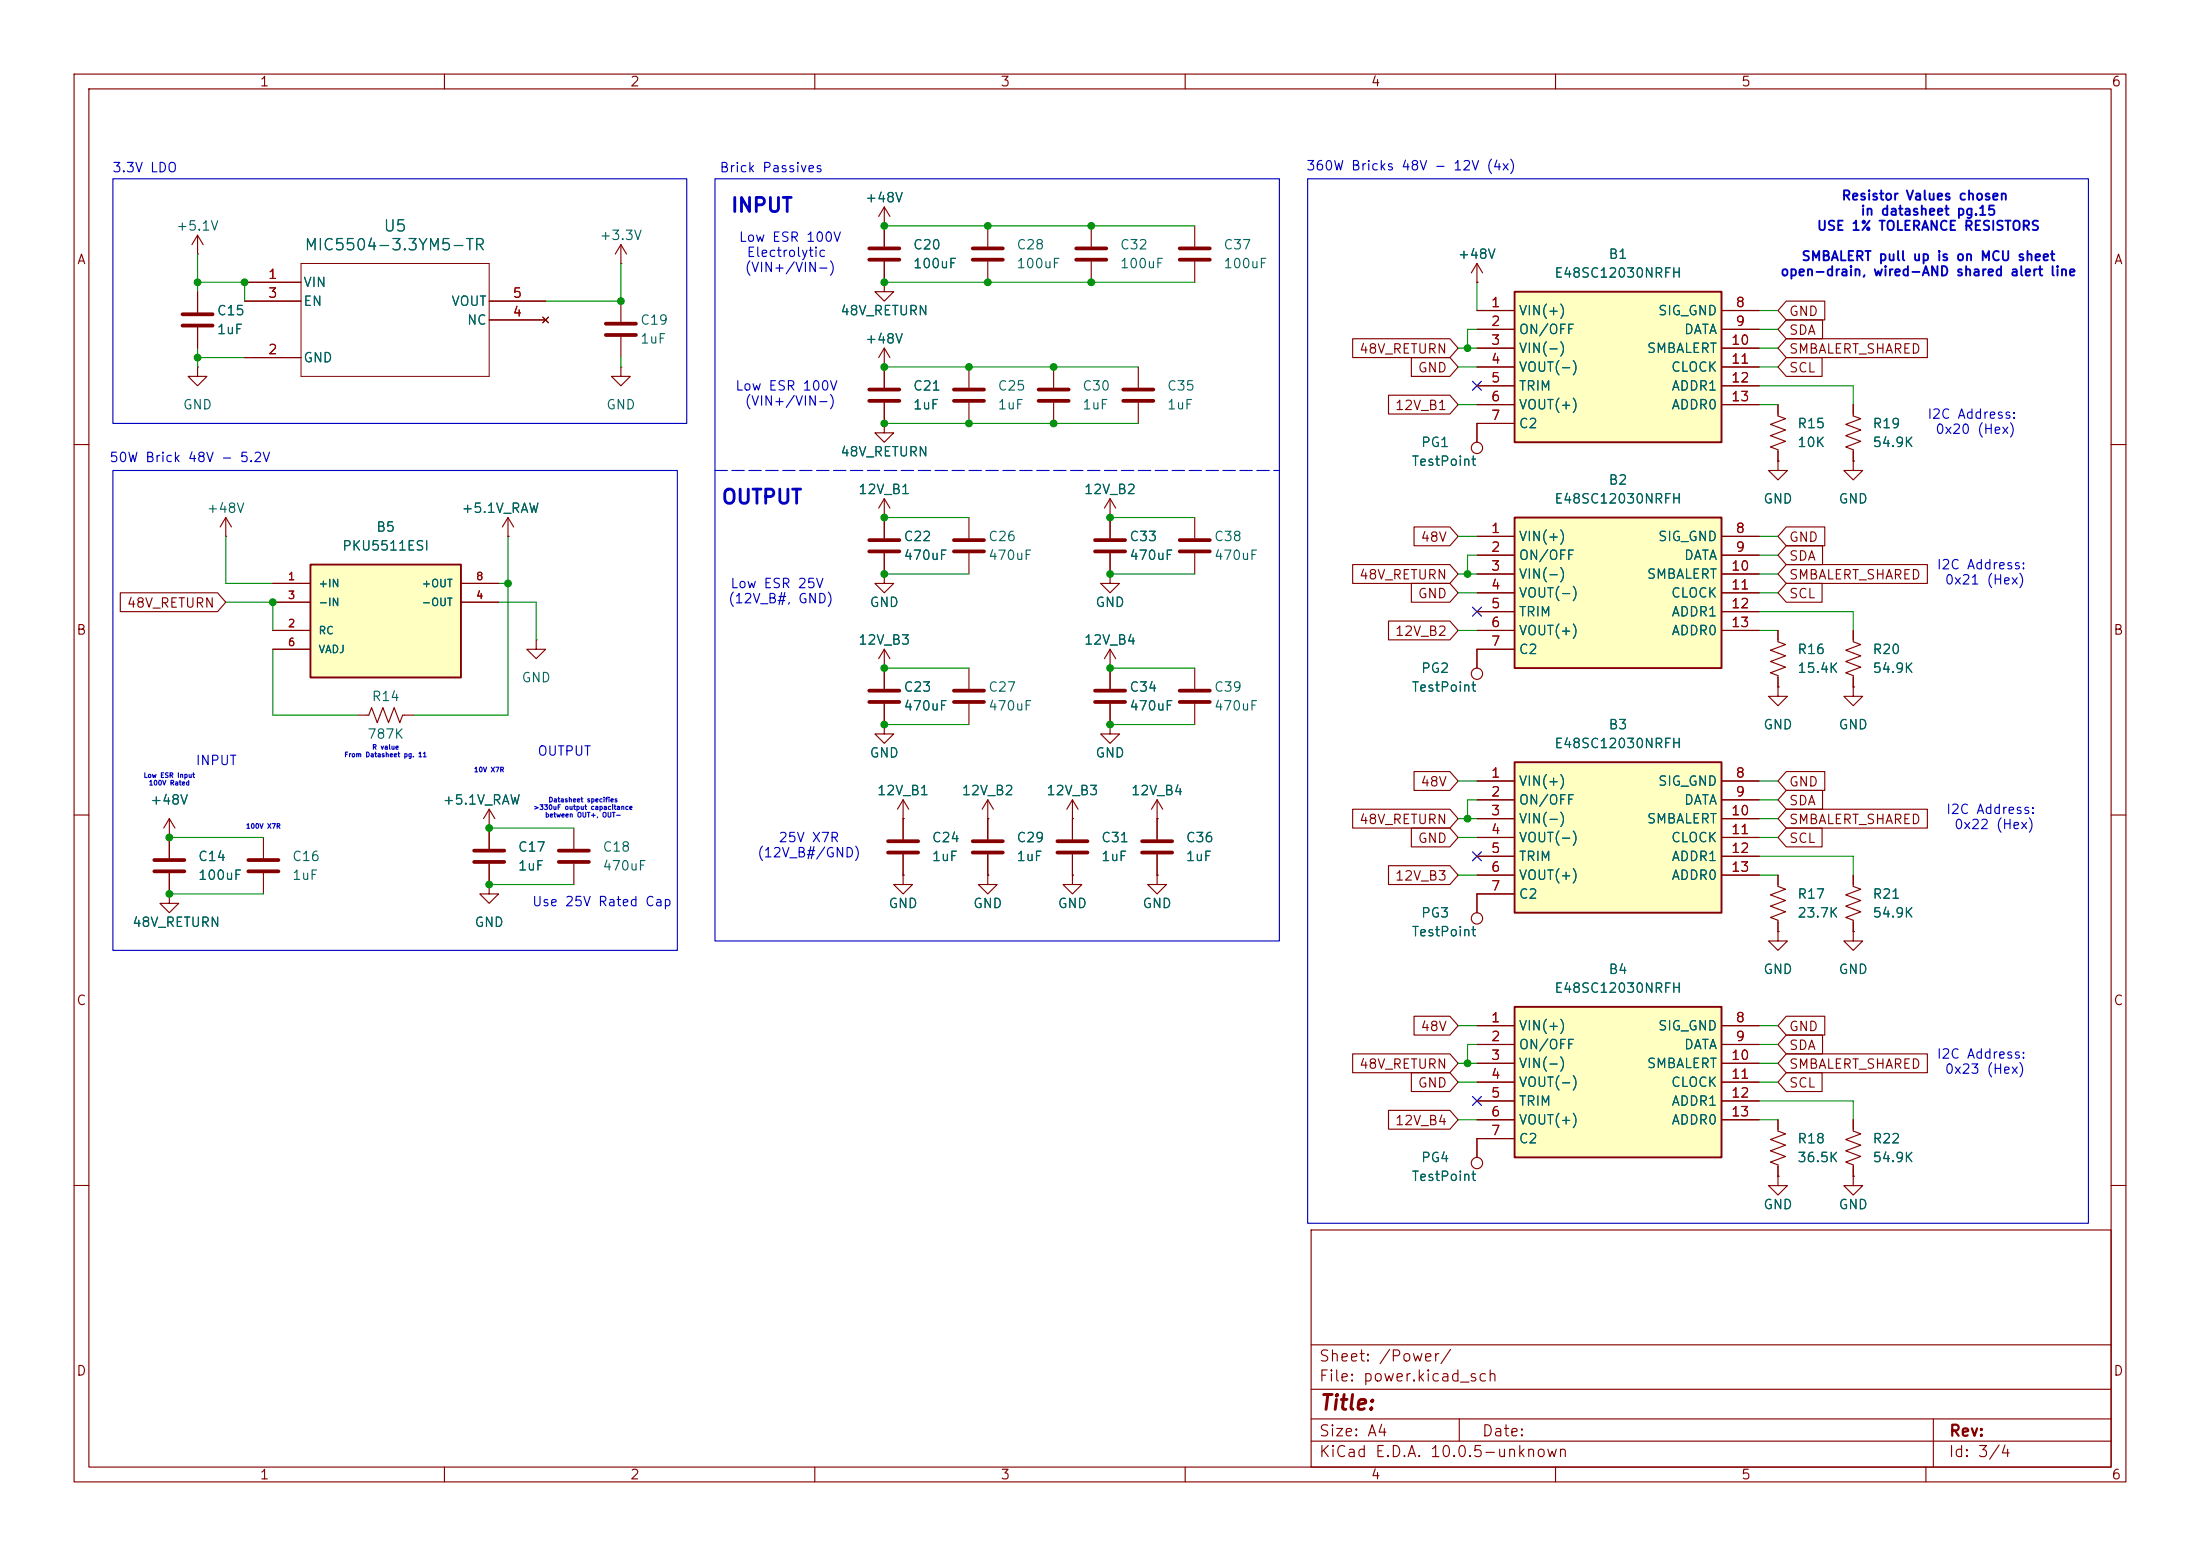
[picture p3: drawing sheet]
<svg xmlns="http://www.w3.org/2000/svg" width="297mm" height="210mm" viewBox="0 0 297 210" stroke-linecap="round" stroke-linejoin="round" font-family="sans-serif">
<g fill="none" stroke="#840000" stroke-width=".15">
<path d="M10 10h277v190h-277zM12 12h273v186h-273zM60 10v2M110 10v2M160 10v2M210 10v2M260 10v2M147.3 30.5v2.8M147.3 35.3v2.8M161.3 30.5v2.8M161.3 35.3v2.8M153.7 49.5v2.8"/>
<path d="M153.7 54.4v2.8M10 60h2M119.4 77.5v1.2h1.2l-1.2 1.3-1.3-1.3h1.3M119.4 77.5h.1M119.4 69.9v2.7M119.4 74.7v2.8M285 60h2M72.4 86.4v1.2h1.3l-1.3 1.3-1.3-1.3h1.3M72.4 86.4h.1M119.4 97.8v1.3h1.2l-1.2 1.2-1.3-1.2h1.3M119.4 97.8h.1M119.4 90.2h.1"/>
<path d="M119.4 87.6v5.4M119.4 95v2.8M119.4 87.6l-.8 1.3M119.4 87.6l.7 1.3M240 85.1v1.5l1 .4-2 .8 2 .7-2 .8 2 .7-2 .8 1 .4v1.5M250.2 92.7v1.3h1.3l-1.3 1.3-1.3-1.3h1.3M250.2 92.7h.1M10 110h2M22.9 113h.1M22.9 110.5v5.3M22.9 117.9v2.8M22.9 110.5l-.8 1.3"/>
<path d="M22.9 110.5l.7 1.3M35.6 113v2.8M35.6 117.9v2.8M66 119.4v1.3h1.3l-1.3 1.2-1.2-1.2h1.2M66 119.4h.1M121.9 110.5h.1M121.9 108l-.7 1.2M121.9 108l.8 1.2M121.9 108v2.5M285 110h2M22.9 120.7v1.2h1.2l-1.2 1.3-1.3-1.3h1.3M22.9 120.7h.1"/>
<path d="M250.2 125.7v1.3h1.3l-1.3 1.3-1.3-1.3h1.3M250.2 125.7h.1M10 160h2M177 166h108v32h-108zM285 160h2M60 198v2M110 198v2M160 198v2M177 194.5h108M177 191.5h108M177 187.5h108M177 181.5h108"/>
<path d="M197 191.5v3M210 198v2M260 198v2M261 191.5v6.5"/>
</g>
<g fill="none" stroke="#840000" stroke-width=".51">
<path d="M145.3 33.5h4.1M145.3 35.1h4.1M159.3 33.5h4M159.3 35.1h4M151.6 52.6h4.1M151.6 54.1h4.1M117.3 72.9h4.1M117.3 74.4h4.1M117.3 93.2h4.1M117.3 94.7h4.1M20.8 116.1h4.1M20.8 117.6h4.1"/>
<path d="M33.5 116.1h4.1M33.5 117.6h4.1"/>
</g>
<path d="M204.5 102.9h27.9v20.3h-27.9z" fill="#ffffc2"/>
<path d="M204.5 102.9h27.9v20.3h-27.9z" fill="none" stroke="#840000" stroke-width=".25"/>
<g fill="none" stroke="#840000" stroke-width=".15">
<path d="M199.4 38.1h.1M199.4 35.6v2.5M199.4 35.6l-.8 1.2M199.4 35.6l.8 1.2M199.4 57.2v2.5M30.5 72.4h.1M30.5 69.9l-.8 1.2M30.5 69.9l.7 1.2M30.5 69.9v2.5M68.6 72.4h.1M68.6 69.9l-.8 1.2M68.6 69.9l.7 1.2"/>
<path d="M68.6 69.9v2.5M130.8 69.9v2.7M130.8 74.7v2.8M149.9 77.5v1.2h1.2l-1.2 1.3-1.3-1.3h1.3M149.9 77.5h.1M149.9 69.9v2.7M149.9 74.7v2.8M161.3 69.9v2.7M161.3 74.7v2.8M48.3 96.5h1.5l.4-1 .7 2 .8-2 .8 2 .7-2 .8 2 .4-1h1.5M130.8 90.2v2.8M130.8 95v2.8"/>
<path d="M149.9 97.8v1.3h1.2l-1.2 1.2-1.3-1.2h1.3M149.9 97.8h.1M149.9 90.2h.1M149.9 87.6v5.4M149.9 95v2.8M149.9 87.6l-.8 1.3M149.9 87.6l.7 1.3M161.3 90.2v2.8M161.3 95v2.8M240 92.7v1.3h1.3l-1.3 1.3-1.2-1.3h1.2M240 92.7h.1M250.2 85.1v1.5l1 .4-2 .8 2 .7-2 .8 2 .7-2 .8 1 .4v1.5"/>
<path d="M66 111.8h.1M66 109.2l-.7 1.3M66 109.2l.8 1.3M66 109.2v5.4M66 116.6v2.8M77.5 111.8v2.8M77.5 116.6v2.8M144.8 110.5h.1M144.8 108l-.8 1.2M144.8 108l.7 1.2M144.8 108v2.5M199.4 105.4h5.1"/>
<path d="M199.4 108h5.1M199.4 110.5h5.1M199.4 113h5.1M199.4 115.6h5.1M199.4 118.1h5.1M232.4 105.4h5.1M232.4 108h5.1M232.4 110.5h5.1M232.4 113h5.1M232.4 115.6h5.1M232.4 118.1h5.1M240 118.1v1.5l1 .4-2 .8 2 .7-2 .8 2 .8-2 .7 1 .4v1.5"/>
<path d="M250.2 118.1v1.5l1 .4-2 .8 2 .7-2 .8 2 .8-2 .7 1 .4v1.5M204.5 120.7h-5.1v2.5"/>
<circle cx="199.4" cy="60.5" r=".76"/>
<circle cx="199.4" cy="124" r=".76"/>
</g>
<g fill="none" stroke="#840000" stroke-width=".51">
<path d="M128.8 72.9h4M128.8 74.4h4M147.8 72.9h4.1M147.8 74.4h4.1M159.3 72.9h4M159.3 74.4h4M128.8 93.2h4M128.8 94.7h4M147.8 93.2h4.1M147.8 94.7h4.1M159.3 93.2h4M159.3 94.7h4"/>
<path d="M64 114.8h4.1M64 116.3h4.1M75.4 114.8h4.1M75.4 116.3h4.1"/>
</g>
<path d="M41.9 76.2h20.3v15.2h-20.3z" fill="#ffffc2"/>
<path d="M41.9 76.2h20.3v15.2h-20.3z" fill="none" stroke="#840000" stroke-width=".25"/>
<g fill="none" stroke="#840000" stroke-width=".15">
<path d="M83.8 49.5v1.3h1.3l-1.3 1.3-1.3-1.3h1.3M83.8 49.5h.1M83.8 40.6v2.8M83.8 45.5v2.8M119.4 57.2v1.2h1.2l-1.2 1.3-1.3-1.3h1.3M119.4 57.2h.1M250.2 54.6v1.5l1 .4-2 .8 2 .7-2 .8 2 .8-2 .7 1 .4v1.5M36.8 78.7h5.1M62.2 78.7h5.1M149.9 69.9h.1M149.9 67.3l-.8 1.3M149.9 67.3l.7 1.3"/>
<path d="M149.9 67.3v2.6M36.8 85.1h5.1M36.8 81.3h5.1M36.8 87.6h5.1M62.2 81.3h5.1M121.9 118.1v1.3h1.3l-1.3 1.3-1.3-1.3h1.3M121.9 118.1h.1M121.9 110.5v2.8M121.9 115.3v2.8M133.3 110.5h.1M133.3 118.1v1.3h1.3l-1.3 1.3-1.2-1.3h1.2M133.3 118.1h.1"/>
<path d="M133.3 108l-.7 1.2M133.3 108l.8 1.2M133.3 108v5.3M133.3 115.3v2.8M144.8 118.1v1.3h1.2l-1.2 1.3-1.3-1.3h1.3M144.8 118.1h.1M144.8 110.5v2.8M144.8 115.3v2.8M156.2 110.5h.1M156.2 118.1v1.3h1.3l-1.3 1.3-1.3-1.3h1.3M156.2 118.1h.1M156.2 108l-.8 1.2"/>
<path d="M156.2 108l.8 1.2M156.2 108v5.3M156.2 115.3v2.8M240 125.7v1.3h1.3l-1.3 1.3-1.2-1.3h1.2M240 125.7h.1M199.4 153.7v2.5"/>
<circle cx="199.4" cy="157" r=".76"/>
</g>
<path d="M81.8 43.7h4.1M81.8 45.2h4.1M119.9 113.5h4.1M119.9 115.1h4.1M131.3 113.5h4.1M131.3 115.1h4.1M142.7 113.5h4.1M142.7 115.1h4.1M154.2 113.5h4M154.2 115.1h4" fill="none" stroke="#840000" stroke-width=".51"/>
<path d="M204.5 135.9h27.9v20.3h-27.9z" fill="#ffffc2"/>
<path d="M204.5 135.9h27.9v20.3h-27.9z" fill="none" stroke="#840000" stroke-width=".25"/>
<g fill="none" stroke="#840000" stroke-width=".15">
<path d="M26.7 34.3h.1M26.7 31.8v2.5M26.7 39.4v2.8M26.7 31.8l-.8 1.2M26.7 31.8l.7 1.2M33 38.1h7.6M133.3 30.5v2.8M133.3 35.3v2.8M26.7 49.5v1.3h1.2l-1.2 1.3-1.3-1.3h1.3M26.7 49.5h.1M26.7 44.2v2.8M33 48.3h7.6"/>
<path d="M33 40.6h7.6M66 40.6h7.7M66 43.2h7.7M73.3 42.8l.7 .8M74 42.8l-.7 .8M130.8 49.5v2.8M130.8 54.4v2.8M142.2 49.5v2.8M142.2 54.4v2.8M240 54.6v1.5l1 .4-2 .8 2 .7-2 .8 2 .8-2 .7 1 .4v1.5M240 62.2v1.3h1.3l-1.3 1.3-1.2-1.3h1.2M240 62.2h.1"/>
<path d="M199.4 87.6v2.6M199.4 138.4h5.1M232.4 138.4h5.1M199.4 141h5.1M199.4 143.5h5.1M199.4 146.1h5.1M199.4 148.6h5.1M199.4 151.1h5.1M199.4 153.7h5.1M232.4 141h5.1M232.4 143.5h5.1M232.4 146.1h5.1"/>
<path d="M232.4 148.6h5.1M232.4 151.1h5.1M240 151.1v1.6l1 .3-2 .8 2 .8-2 .7 2 .8-2 .7 1 .4v1.6"/>
<circle cx="199.4" cy="90.9" r=".76"/>
</g>
<path d="M131.3 33.5h4.1M131.3 35.1h4.1M24.6 42.4h4.1M24.6 43.9h4.1M128.8 52.6h4M128.8 54.1h4M140.2 52.6h4.1M140.2 54.1h4.1" fill="none" stroke="#840000" stroke-width=".51"/>
<path d="M40.6 35.6h25.4v15.2h-25.4z" fill="none" stroke="#840000" stroke-width=".14"/>
<path d="M204.5 39.4h27.9v20.3h-27.9z" fill="#ffffc2"/>
<path d="M204.5 39.4h27.9v20.3h-27.9z" fill="none" stroke="#840000" stroke-width=".25"/>
<g fill="none" stroke="#840000" stroke-width=".15">
<path d="M119.4 38.1v1.3h1.2l-1.2 1.2-1.3-1.2h1.3M119.4 38.1h.1M119.4 30.5h.1M119.4 27.9v5.4M119.4 35.3v2.8M119.4 27.9l-.8 1.3M119.4 27.9l.7 1.3M119.4 49.5h.1M119.4 47v2.5M119.4 47l-.8 1.3M119.4 47l.7 1.3M199.4 41.9h5.1"/>
<path d="M199.4 44.5h5.1M199.4 47h5.1M199.4 49.5h5.1M199.4 52.1h5.1M199.4 54.6h5.1M199.4 57.2h5.1M232.4 41.9h5.1M232.4 44.5h5.1M232.4 47h5.1M232.4 49.5h5.1M232.4 52.1h5.1M232.4 54.6h5.1"/>
<path d="M119.4 69.9h.1M119.4 67.3l-.8 1.3M119.4 67.3l.7 1.3M119.4 67.3v2.6M240 158.8v1.2h1.3l-1.3 1.3-1.2-1.3h1.2M240 158.8h.1"/>
</g>
<path d="M117.3 33.5h4.1M117.3 35.1h4.1" fill="none" stroke="#840000" stroke-width=".51"/>
<path d="M204.5 69.9h27.9v20.3h-27.9z" fill="#ffffc2"/>
<path d="M204.5 69.9h27.9v20.3h-27.9z" fill="none" stroke="#840000" stroke-width=".25"/>
<g fill="none" stroke="#840000" stroke-width=".15">
<path d="M26.7 39.4v2.8M33 38.1h7.6M83.8 35.6h.1M83.8 33l-.7 1.3M83.8 33l.8 1.3M83.8 33v2.6M119.4 38.1h.1M119.4 30.5h.1M119.4 30.5v2.8M119.4 35.3v2.8M199.4 38.1h.1M26.7 44.2v2.8"/>
<path d="M33 48.3h7.6M33 40.6h7.6M66 40.6h7.7M66 43.2h7.7M73.3 42.8l.7 .8M74 42.8l-.7 .8M119.4 49.5h.1M119.4 57.2h.1M119.4 49.5v2.8M119.4 54.4v2.8M182.6 45.7h13.1l1.1 1.3-1.1 1.3h-13.1zM187.4 53.3h8.3l1.1 1.3-1.1 1.3h-8.3z"/>
<path d="M190.5 48.3h5.2l1.1 1.2-1.1 1.3h-5.2zM199.4 41.9h5.1M199.4 44.5h5.1M199.4 47h5.1M199.4 49.5h5.1M199.4 52.1h5.1M199.4 54.6h5.1M204.5 57.2h-5.1v2.5M232.4 41.9h5.1M232.4 44.5h5.1M232.4 47h5.1M232.4 49.5h5.1"/>
<path d="M232.4 52.1h5.1M232.4 54.6h5.1M240 54.6v1.3M241.1 43.2h4.9v2.5h-4.9l-1.1-1.2zM241.1 40.6h5.2v2.6h-5.2l-1.1-1.3zM241.1 45.7h19.1v2.6h-19.1l-1.1-1.3zM241.1 48.3h4.9v2.5h-4.9l-1.1-1.3zM250.2 54.6v1.3M36.8 78.7h5.1M62.2 78.7h5.1M68.6 72.4h.1M119.4 69.9h.1"/>
<path d="M119.4 77.5h.1M119.4 69.9v2.7M119.4 74.7v2.8M149.9 69.9h.1M149.9 77.5h.1M149.9 69.9v2.7M149.9 74.7v2.8M182.6 76.2h13.1l1.1 1.3-1.1 1.2h-13.1zM190.5 78.7h5.2l1.1 1.3-1.1 1.3h-5.2zM190.9 71.1h4.8l1.1 1.3-1.1 1.3h-4.8zM199.4 72.4h5.1M199.4 74.9h5.1"/>
<path d="M199.4 77.5h5.1M232.4 72.4h5.1M232.4 74.9h5.1M232.4 77.5h5.1M240 62.2h.1M240 61v1.2M241.1 76.2h19.1v2.5h-19.1l-1.1-1.2zM241.1 73.7h4.9v2.5h-4.9l-1.1-1.3zM241.1 71.1h5.2v2.6h-5.2l-1.1-1.3zM241.1 78.7h4.9v2.6h-4.9l-1.1-1.3zM250.2 62.2v1.3h1.3l-1.3 1.3-1.3-1.3h1.3M250.2 62.2h.1"/>
<path d="M250.2 61v1.2M16.2 80h13.2l1.1 1.3-1.1 1.3h-13.2zM36.8 85.1h5.1M36.8 87.6h5.1M36.8 81.3h5.1M62.2 81.3h5.1M119.4 90.2h.1M119.4 97.8h.1M119.4 90.2v2.8M119.4 95v2.8M149.9 90.2h.1M149.9 97.8h.1"/>
<path d="M149.9 90.2v2.8M149.9 95v2.8M187.4 83.8h8.3l1.1 1.3-1.1 1.3h-8.3zM199.4 80h5.1M199.4 82.6h5.1M199.4 85.1h5.1M204.5 87.6h-5.1v2.6M232.4 80h5.1M232.4 82.6h5.1M232.4 85.1h5.1M240 92.7h.1M240 85.1v1.3"/>
<path d="M240 91.4v1.3M250.2 92.7h.1M250.2 85.1v1.3M250.2 91.4v1.3M22.9 113h.1M22.9 113v2.8M22.9 117.9v2.8M66 111.8h.1M66 119.4h.1M66 111.8v2.8M66 116.6v2.8M121.9 110.5h.1"/>
<path d="M121.9 118.1h.1M121.9 110.5v2.8M121.9 115.3v2.8M133.3 118.1h.1M133.3 110.5h.1M133.3 110.5v2.8M133.3 115.3v2.8M144.8 118.1h.1M144.8 110.5h.1M144.8 110.5v2.8M144.8 115.3v2.8M156.2 118.1h.1"/>
<path d="M156.2 110.5h.1M156.2 110.5v2.8M156.2 115.3v2.8M182.6 109.2h13.1l1.1 1.3-1.1 1.3h-13.1zM187.4 116.8h8.3l1.1 1.3-1.1 1.3h-8.3zM190.5 111.8h5.2l1.1 1.2-1.1 1.3h-5.2zM190.9 104.1h4.8l1.1 1.3-1.1 1.3h-4.8zM199.4 105.4h5.1M199.4 108h5.1M199.4 110.5h5.1M199.4 113h5.1M199.4 115.6h5.1"/>
<path d="M199.4 118.1h5.1M232.4 105.4h5.1M232.4 108h5.1M232.4 110.5h5.1M232.4 113h5.1M232.4 115.6h5.1M232.4 118.1h5.1M240 118.1v1.3M241.1 111.8h4.9v2.5h-4.9l-1.1-1.3zM241.1 106.7h4.9v2.5h-4.9l-1.1-1.2zM241.1 104.1h5.2v2.6h-5.2l-1.1-1.3zM241.1 109.2h19.1v2.6h-19.1l-1.1-1.3z"/>
<path d="M250.2 118.1v1.3M22.9 120.7h.1M190.9 137.2h4.8l1.1 1.2-1.1 1.3h-4.8zM199.4 138.4h5.1M204.5 120.7h-5.1v2.5M232.4 138.4h5.1M240 125.7h.1M240 124.5v1.2M241.1 139.7h4.9v2.5h-4.9l-1.1-1.2zM241.1 137.2h5.2v2.5h-5.2l-1.1-1.3zM250.2 125.7h.1M250.2 124.5v1.2"/>
<path d="M182.6 142.2h13.1l1.1 1.3-1.1 1.3h-13.1zM187.4 149.9h8.3l1.1 1.2-1.1 1.3h-8.3zM190.5 144.8h5.2l1.1 1.3-1.1 1.2h-5.2zM199.4 141h5.1M199.4 143.5h5.1M199.4 146.1h5.1M199.4 148.6h5.1M199.4 151.1h5.1M204.5 153.7h-5.1v2.5M232.4 141h5.1M232.4 143.5h5.1M232.4 146.1h5.1"/>
<path d="M232.4 148.6h5.1M232.4 151.1h5.1M240 158.8h.1M240 151.1v1.3M240 157.5v1.3M241.1 144.8h4.9v2.5h-4.9l-1.1-1.2zM241.1 142.2h19.1v2.6h-19.1l-1.1-1.3zM250.2 158.8v1.2h1.3l-1.3 1.3-1.3-1.3h1.3M250.2 158.8h.1M250.2 151.1v1.6l1 .3-2 .8 2 .8-2 .7 2 .8-2 .7 1 .4v1.6"/>
</g>
<path d="M117.3 52.6h4.1M117.3 54.1h4.1" fill="none" stroke="#840000" stroke-width=".51"/>
<path d="M96.5 63.5h76.2" fill="none" stroke="#0000c2" stroke-width=".15" stroke-dasharray="1.7 .6"/>
<g fill="none" stroke="#009600" stroke-width=".15">
<path d="M26.7 38.1h6.3v2.5M26.7 34.3v5.1M83.8 35.6v5h-10.1M119.4 30.5h41.9M119.4 38.1h41.9M199.4 38.1v3.8M26.7 48.3h6.3M26.7 47v2.5M83.8 48.3v1.2M119.4 49.5h34.3M119.4 57.2h34.3M196.8 47h2.6"/>
<path d="M196.8 49.5h2.6M196.8 54.6h2.6M199.4 44.5h-1.3v2.5M237.5 47h2.5M237.5 52.1h12.7v2.5M237.5 44.5h2.5M237.5 49.5h2.5M237.5 41.9h2.5M237.5 54.6h2.5M30.5 72.4v6.3h6.3M67.3 78.7h1.3M68.6 72.4v24.1h-12.7"/>
<path d="M119.4 77.5h11.4M119.4 69.9h11.4M149.9 77.5h11.4M149.9 69.9h11.4M196.8 77.5h2.6M196.8 72.4h2.6M199.4 74.9h-1.3v2.6M237.5 74.9h2.5M237.5 77.5h2.5M237.5 72.4h2.5M30.5 81.3h6.3v3.8M36.8 87.6v8.9h11.5"/>
<path d="M67.3 81.3h5.1v5.1M119.4 90.2h11.4M119.4 97.8h11.4M149.9 90.2h11.4M149.9 97.8h11.4M196.8 85.1h2.6M196.8 80h2.6M237.5 85.1h2.5M237.5 82.6h12.7v2.5M237.5 80h2.5M22.9 113h12.7M66 119.4h11.5"/>
<path d="M66 111.8h11.5M196.8 105.4h2.6M196.8 110.5h2.6M196.8 118.1h2.6M196.8 113h2.6M199.4 108h-1.3v2.5M237.5 115.6h12.7v2.5M237.5 105.4h2.5M237.5 110.5h2.5M237.5 118.1h2.5M237.5 108h2.5M237.5 113h2.5"/>
<path d="M22.9 120.7h12.7M196.8 138.4h2.6M237.5 138.4h2.5M196.8 143.5h2.6M196.8 146.1h2.6M196.8 151.1h2.6M199.4 141h-1.3v2.5M237.5 141h2.5M237.5 143.5h2.5M237.5 146.1h2.5M237.5 151.1h2.5M237.5 148.6h12.7v2.5"/>
</g>
<path d="M198.8 51.5l1.2 1.2M200 51.5l-1.2 1.2M198.8 81.9l1.2 1.3M200 81.9l-1.2 1.3M198.8 115l1.2 1.2M200 115l-1.2 1.2M198.8 148l1.2 1.2M200 148l-1.2 1.2" fill="none" stroke="#000084" stroke-width=".15"/>
<path d="M15.2 24.1h77.5v33.1h-77.5zM96.5 24.1h76.2v102.9h-76.2zM176.5 24.1h105.4v141h-105.4zM15.2 63.5h76.2v64.8h-76.2z" fill="none" stroke="#0000c2" stroke-width=".15"/>
<g fill="#009600" stroke="#009600" stroke-width=".14">
<circle cx="119.4" cy="30.5" r=".46"/>
<circle cx="119.4" cy="38.1" r=".46"/>
<circle cx="119.4" cy="57.2" r=".46"/>
<circle cx="149.9" cy="69.9" r=".46"/>
<circle cx="133.3" cy="38.1" r=".46"/>
<circle cx="26.7" cy="38.1" r=".46"/>
<circle cx="33" cy="38.1" r=".46"/>
<circle cx="26.7" cy="48.3" r=".46"/>
<circle cx="68.6" cy="78.7" r=".46"/>
<circle cx="36.8" cy="81.3" r=".46"/>
<circle cx="83.8" cy="40.6" r=".46"/>
<circle cx="66" cy="111.8" r=".46"/>
<circle cx="66" cy="119.4" r=".46"/>
<circle cx="22.9" cy="120.7" r=".46"/>
<circle cx="22.9" cy="113" r=".46"/>
<circle cx="119.4" cy="97.8" r=".46"/>
<circle cx="119.4" cy="90.2" r=".46"/>
<circle cx="119.4" cy="77.5" r=".46"/>
<circle cx="149.9" cy="90.2" r=".46"/>
<circle cx="149.9" cy="97.8" r=".46"/>
<circle cx="198.1" cy="47" r=".46"/>
<circle cx="130.8" cy="49.5" r=".46"/>
<circle cx="147.3" cy="30.5" r=".46"/>
<circle cx="133.3" cy="30.5" r=".46"/>
<circle cx="142.2" cy="49.5" r=".46"/>
<circle cx="147.3" cy="38.1" r=".46"/>
<circle cx="149.9" cy="77.5" r=".46"/>
<circle cx="119.4" cy="49.5" r=".46"/>
<circle cx="119.4" cy="69.9" r=".46"/>
<circle cx="142.2" cy="57.2" r=".46"/>
<circle cx="130.8" cy="57.2" r=".46"/>
<circle cx="198.1" cy="143.5" r=".46"/>
<circle cx="198.1" cy="110.5" r=".46"/>
<circle cx="198.1" cy="77.5" r=".46"/>
</g>
<text font-size="2" fill="#840000" x="178" y="190.8">Title:</text>
<g font-size="1.9" fill="#0000c2">
<text x="98.6" y="29.1">INPUT</text>
<text x="97.3" y="68.5">OUTPUT</text>
</g>
<g font-size="1.5" fill="#006464">
<text x="41" y="34.2">MIC5504-3.3YM5-TR</text>
<text x="51.7" y="31.6">U5</text>
</g>
<g font-size="1.5" fill="#840000">
<text x="178" y="184.1">Sheet: /Power/</text>
<text x="178" y="186.8">File: power.kicad_sch</text>
<text x="178" y="197">KiCad E.D.A. 10.0.5-unknown</text>
<text x="178" y="194.2">Size: A4</text>
<text x="200" y="194.2">Date:</text>
<text x="263" y="197">Id: 3/4</text>
<text x="263" y="194.2">Rev:</text>
</g>
<g font-size="1.3" fill="#840000">
<text x="35" y="12">1</text>
<text x="85" y="12">2</text>
<text x="135" y="12">3</text>
<text x="185" y="12">4</text>
<text x="235" y="12">5</text>
<text x="285" y="12">6</text>
<text x="10.3" y="36">A</text>
<text x="285.3" y="36">A</text>
<text x="241.4" y="45.5">SDA</text>
<text x="241.4" y="43">GND</text>
<text x="183.4" y="48">48V_RETURN</text>
<text x="191.3" y="50.6">GND</text>
<text x="241.4" y="48">SMBALERT_SHARED</text>
<text x="241.4" y="50.6">SCL</text>
<text x="188.2" y="55.7">12V_B1</text>
<text x="191.7" y="73.4">48V</text>
<text x="241.4" y="76">SDA</text>
<text x="241.4" y="73.4">GND</text>
<text x="17" y="82.3">48V_RETURN</text>
<text x="183.4" y="78.5">48V_RETURN</text>
<text x="191.3" y="81.1">GND</text>
<text x="241.4" y="78.5">SMBALERT_SHARED</text>
<text x="241.4" y="81.1">SCL</text>
<text x="10.2" y="86">B</text>
<text x="188.2" y="86.1">12V_B2</text>
<text x="285.2" y="86">B</text>
<text x="191.7" y="106.5">48V</text>
<text x="241.4" y="106.5">GND</text>
<text x="183.4" y="111.5">48V_RETURN</text>
<text x="241.4" y="109">SDA</text>
<text x="241.4" y="111.5">SMBALERT_SHARED</text>
<text x="188.2" y="119.2">12V_B3</text>
<text x="191.3" y="114.1">GND</text>
<text x="241.4" y="114.1">SCL</text>
<text x="10.2" y="136">C</text>
<text x="285.2" y="136">C</text>
<text x="191.7" y="139.5">48V</text>
<text x="241.4" y="142">SDA</text>
<text x="241.4" y="139.5">GND</text>
<text x="183.4" y="144.6">48V_RETURN</text>
<text x="191.3" y="147.1">GND</text>
<text x="241.4" y="147.1">SCL</text>
<text x="241.4" y="144.6">SMBALERT_SHARED</text>
<text x="188.2" y="152.2">12V_B4</text>
<text x="10.2" y="186">D</text>
<text x="285.2" y="186">D</text>
<text x="35" y="200">1</text>
<text x="85" y="200">2</text>
<text x="135" y="200">3</text>
<text x="185" y="200">4</text>
<text x="235" y="200">5</text>
<text x="285" y="200">6</text>
</g>
<g font-size="1.3" fill="#0000c2">
<text x="15.1" y="23.6">3.3V LDO</text>
<text x="97.1" y="23.6">Brick Passives</text>
<text x="176.3" y="23.3">360W Bricks 48V - 12V (4x)</text>
<text x="248.5" y="27.3">Resistor Values chosen</text>
<text x="251.1" y="29.4">in datasheet pg.15</text>
<text x="99.7" y="33">Low ESR 100V</text>
<text x="100.7" y="35">Electrolytic</text>
<text x="243.1" y="35.5">SMBALERT pull up is on MCU sheet</text>
<text x="245.2" y="31.4">USE 1% TOLERANCE RESISTORS</text>
<text x="100.4" y="37">(VIN+/VIN-)</text>
<text x="240.3" y="37.6">open-drain, wired-AND shared alert line</text>
<text x="99.2" y="53">Low ESR 100V</text>
<text x="100.4" y="55.1">(VIN+/VIN-)</text>
<text x="260.1" y="56.8">I2C Address:</text>
<text x="261.2" y="58.9">0x20 (Hex)</text>
<text x="14.7" y="62.7">50W Brick 48V - 5.2V</text>
<text x="261.4" y="77.2">I2C Address:</text>
<text x="98.2" y="81.7">(12V_B#, GND)</text>
<text x="98.5" y="79.7">Low ESR 25V</text>
<text x="262.5" y="79.2">0x21 (Hex)</text>
<text x="26.3" y="103.6">INPUT</text>
<text x="72.5" y="102.3">OUTPUT</text>
<text x="105" y="114">25V X7R</text>
<text x="262.6" y="110.2">I2C Address:</text>
<text x="263.7" y="112.2">0x22 (Hex)</text>
<text x="102.1" y="116">(12V_B#/GND)</text>
<text x="71.7" y="122.6">Use 25V Rated Cap</text>
<text x="261.4" y="143.2">I2C Address:</text>
<text x="262.5" y="145.2">0x23 (Hex)</text>
</g>
<g font-size="1.3" fill="#006464">
<text x="116.7" y="27.6">+48V</text>
<text x="23.7" y="31.4">+5.1V</text>
<text x="80.9" y="32.7">+3.3V</text>
<text x="123.2" y="34">C20</text>
<text x="137.1" y="34">C28</text>
<text x="151.1" y="34">C32</text>
<text x="165.1" y="34">C37</text>
<text x="196.7" y="35.3">+48V</text>
<text x="217.1" y="35.3">B1</text>
<text x="40.9" y="39.1">VIN</text>
<text x="40.9" y="41.6">EN</text>
<text x="60.8" y="41.6">VOUT</text>
<text x="123.2" y="36.5">100uF</text>
<text x="137.1" y="36.5">100uF</text>
<text x="151.1" y="36.5">100uF</text>
<text x="165.1" y="36.5">100uF</text>
<text x="209.8" y="37.8">E48SC12030NRFH</text>
<text x="29.2" y="42.9">C15</text>
<text x="29.2" y="45.4">1uF</text>
<text x="63" y="44.1">NC</text>
<text x="86.3" y="44.1">C19</text>
<text x="86.3" y="46.7">1uF</text>
<text x="113.4" y="42.9">48V_RETURN</text>
<text x="116.7" y="46.7">+48V</text>
<text x="205" y="42.9">VIN(+)</text>
<text x="205" y="45.4">ON/OFF</text>
<text x="205" y="48">VIN(-)</text>
<text x="222.2" y="48">SMBALERT</text>
<text x="223.8" y="42.9">SIG_GND</text>
<text x="227.3" y="45.4">DATA</text>
<text x="40.9" y="49.2">GND</text>
<text x="123.2" y="53">C21</text>
<text x="134.6" y="53">C25</text>
<text x="146" y="53">C30</text>
<text x="157.5" y="53">C35</text>
<text x="205" y="50.5">VOUT(-)</text>
<text x="205" y="53">TRIM</text>
<text x="225.5" y="50.5">CLOCK</text>
<text x="225.6" y="53">ADDR1</text>
<text x="24.6" y="55.6">GND</text>
<text x="81.8" y="55.6">GND</text>
<text x="123.2" y="55.6">1uF</text>
<text x="134.6" y="55.6">1uF</text>
<text x="146" y="55.6">1uF</text>
<text x="157.5" y="55.6">1uF</text>
<text x="205" y="55.6">VOUT(+)</text>
<text x="205" y="58.1">C2</text>
<text x="225.6" y="55.6">ADDR0</text>
<text x="242.6" y="58.1">R15</text>
<text x="252.7" y="58.1">R19</text>
<text x="113.4" y="61.9">48V_RETURN</text>
<text x="190.5" y="63.2">TestPoint</text>
<text x="191.8" y="60.7">PG1</text>
<text x="217.1" y="65.7">B2</text>
<text x="242.6" y="60.7">10K</text>
<text x="252.7" y="60.7">54.9K</text>
<text x="27.8" y="69.5">+48V</text>
<text x="62.2" y="69.5">+5.1V_RAW</text>
<text x="115.8" y="67">12V_B1</text>
<text x="146.3" y="67">12V_B2</text>
<text x="209.8" y="68.3">E48SC12030NRFH</text>
<text x="238" y="68.3">GND</text>
<text x="248.1" y="68.3">GND</text>
<text x="46.1" y="74.6">PKU5511ESI</text>
<text x="50.7" y="72.1">B5</text>
<text x="121.9" y="73.4">C22</text>
<text x="121.9" y="75.9">470uF</text>
<text x="133.3" y="73.4">C26</text>
<text x="133.3" y="75.9">470uF</text>
<text x="152.4" y="73.4">C33</text>
<text x="152.4" y="75.9">470uF</text>
<text x="163.8" y="73.4">C38</text>
<text x="163.8" y="75.9">470uF</text>
<text x="205" y="73.4">VIN(+)</text>
<text x="205" y="75.9">ON/OFF</text>
<text x="223.8" y="73.4">SIG_GND</text>
<text x="227.3" y="75.9">DATA</text>
<text x="117.3" y="82.2">GND</text>
<text x="147.8" y="82.2">GND</text>
<text x="205" y="78.4">VIN(-)</text>
<text x="205" y="81">VOUT(-)</text>
<text x="205" y="83.5">TRIM</text>
<text x="222.2" y="78.4">SMBALERT</text>
<text x="225.5" y="81">CLOCK</text>
<text x="225.6" y="83.5">ADDR1</text>
<text x="115.8" y="87.3">12V_B3</text>
<text x="146.3" y="87.3">12V_B4</text>
<text x="205" y="86.1">VOUT(+)</text>
<text x="205" y="88.6">C2</text>
<text x="225.6" y="86.1">ADDR0</text>
<text x="242.6" y="88.6">R16</text>
<text x="252.7" y="88.6">R20</text>
<text x="50.1" y="94.9">R14</text>
<text x="70.3" y="92.4">GND</text>
<text x="121.9" y="93.7">C23</text>
<text x="133.3" y="93.7">C27</text>
<text x="152.4" y="93.7">C34</text>
<text x="163.8" y="93.7">C39</text>
<text x="190.5" y="93.7">TestPoint</text>
<text x="191.8" y="91.1">PG2</text>
<text x="242.6" y="91.1">15.4K</text>
<text x="252.7" y="91.1">54.9K</text>
<text x="49.5" y="100">787K</text>
<text x="121.9" y="96.2">470uF</text>
<text x="133.3" y="96.2">470uF</text>
<text x="152.4" y="96.2">470uF</text>
<text x="163.8" y="96.2">470uF</text>
<text x="209.8" y="101.3">E48SC12030NRFH</text>
<text x="217.1" y="98.8">B3</text>
<text x="238" y="98.8">GND</text>
<text x="248.1" y="98.8">GND</text>
<text x="117.3" y="102.6">GND</text>
<text x="118.3" y="107.6">12V_B1</text>
<text x="129.7" y="107.6">12V_B2</text>
<text x="141.2" y="107.6">12V_B3</text>
<text x="147.8" y="102.6">GND</text>
<text x="152.6" y="107.6">12V_B4</text>
<text x="205" y="106.4">VIN(+)</text>
<text x="223.8" y="106.4">SIG_GND</text>
<text x="20.2" y="108.9">+48V</text>
<text x="59.7" y="108.9">+5.1V_RAW</text>
<text x="125.7" y="114">C24</text>
<text x="137.1" y="114">C29</text>
<text x="148.6" y="114">C31</text>
<text x="160" y="114">C36</text>
<text x="205" y="108.9">ON/OFF</text>
<text x="205" y="111.5">VIN(-)</text>
<text x="205" y="114">VOUT(-)</text>
<text x="222.2" y="111.5">SMBALERT</text>
<text x="225.5" y="114">CLOCK</text>
<text x="227.3" y="108.9">DATA</text>
<text x="26.7" y="116.5">C14</text>
<text x="26.7" y="119.1">100uF</text>
<text x="39.4" y="116.5">C16</text>
<text x="39.4" y="119.1">1uF</text>
<text x="69.8" y="115.3">C17</text>
<text x="69.8" y="117.8">1uF</text>
<text x="81.3" y="115.3">C18</text>
<text x="81.3" y="117.8">470uF</text>
<text x="125.7" y="116.5">1uF</text>
<text x="137.1" y="116.5">1uF</text>
<text x="148.6" y="116.5">1uF</text>
<text x="160" y="116.5">1uF</text>
<text x="205" y="116.5">TRIM</text>
<text x="205" y="119.1">VOUT(+)</text>
<text x="225.6" y="116.5">ADDR1</text>
<text x="225.6" y="119.1">ADDR0</text>
<text x="17.8" y="125.4">48V_RETURN</text>
<text x="64" y="125.4">GND</text>
<text x="119.9" y="122.9">GND</text>
<text x="131.3" y="122.9">GND</text>
<text x="142.7" y="122.9">GND</text>
<text x="154.1" y="122.9">GND</text>
<text x="191.8" y="124.2">PG3</text>
<text x="205" y="121.6">C2</text>
<text x="242.6" y="121.6">R17</text>
<text x="242.6" y="124.2">23.7K</text>
<text x="252.7" y="121.6">R21</text>
<text x="252.7" y="124.2">54.9K</text>
<text x="190.5" y="126.7">TestPoint</text>
<text x="217.1" y="131.8">B4</text>
<text x="238" y="131.8">GND</text>
<text x="248.1" y="131.8">GND</text>
<text x="209.8" y="134.3">E48SC12030NRFH</text>
<text x="205" y="139.4">VIN(+)</text>
<text x="205" y="141.9">ON/OFF</text>
<text x="223.8" y="139.4">SIG_GND</text>
<text x="227.3" y="141.9">DATA</text>
<text x="205" y="144.5">VIN(-)</text>
<text x="205" y="147">VOUT(-)</text>
<text x="205" y="149.6">TRIM</text>
<text x="222.2" y="144.5">SMBALERT</text>
<text x="225.5" y="147">CLOCK</text>
<text x="225.6" y="149.6">ADDR1</text>
<text x="205" y="152.1">VOUT(+)</text>
<text x="205" y="154.6">C2</text>
<text x="225.6" y="152.1">ADDR0</text>
<text x="242.6" y="154.6">R18</text>
<text x="252.7" y="154.6">R22</text>
<text x="190.5" y="159.7">TestPoint</text>
<text x="191.8" y="157.2">PG4</text>
<text x="242.6" y="157.2">36.5K</text>
<text x="252.7" y="157.2">54.9K</text>
<text x="238" y="163.5">GND</text>
<text x="248.1" y="163.5">GND</text>
</g>
<g font-size="1.3" fill="#a90000">
<text x="36.1" y="38">1</text>
<text x="36.1" y="40.5">3</text>
<text x="69.1" y="40.5">5</text>
<text x="201.2" y="41.8">1</text>
<text x="234.2" y="41.8">8</text>
<text x="69.1" y="43">4</text>
<text x="201.2" y="44.3">2</text>
<text x="201.2" y="46.9">3</text>
<text x="233.6" y="46.9">10</text>
<text x="234.2" y="44.3">9</text>
<text x="36.1" y="48.1">2</text>
<text x="201.2" y="49.4">4</text>
<text x="201.2" y="51.9">5</text>
<text x="233.6" y="49.4">11</text>
<text x="233.6" y="51.9">12</text>
<text x="201.2" y="54.5">6</text>
<text x="201.2" y="57">7</text>
<text x="233.6" y="54.5">13</text>
<text x="201.2" y="72.3">1</text>
<text x="201.2" y="74.8">2</text>
<text x="201.2" y="77.3">3</text>
<text x="233.6" y="77.3">10</text>
<text x="234.2" y="72.3">8</text>
<text x="234.2" y="74.8">9</text>
<text x="201.2" y="79.9">4</text>
<text x="201.2" y="82.4">5</text>
<text x="233.6" y="79.9">11</text>
<text x="233.6" y="82.4">12</text>
<text x="201.2" y="85">6</text>
<text x="201.2" y="87.5">7</text>
<text x="233.6" y="85">13</text>
<text x="201.2" y="105.3">1</text>
<text x="201.2" y="107.8">2</text>
<text x="234.2" y="105.3">8</text>
<text x="234.2" y="107.8">9</text>
<text x="201.2" y="110.4">3</text>
<text x="201.2" y="112.9">4</text>
<text x="233.6" y="110.4">10</text>
<text x="233.6" y="112.9">11</text>
<text x="201.2" y="115.4">5</text>
<text x="201.2" y="118">6</text>
<text x="233.6" y="115.4">12</text>
<text x="233.6" y="118">13</text>
<text x="201.2" y="120.5">7</text>
<text x="201.2" y="138.3">1</text>
<text x="201.2" y="140.8">2</text>
<text x="201.2" y="143.4">3</text>
<text x="233.6" y="143.4">10</text>
<text x="234.2" y="138.3">8</text>
<text x="234.2" y="140.8">9</text>
<text x="201.2" y="145.9">4</text>
<text x="201.2" y="148.5">5</text>
<text x="233.6" y="145.9">11</text>
<text x="233.6" y="148.5">12</text>
<text x="201.2" y="151">6</text>
<text x="201.2" y="153.5">7</text>
<text x="233.6" y="151">13</text>
</g>
<g font-size="1" fill="#a90000">
<text x="38.8" y="78.6">1</text>
<text x="38.8" y="81.1">3</text>
<text x="64.2" y="81.1">4</text>
<text x="64.2" y="78.6">8</text>
<text x="38.8" y="84.9">2</text>
<text x="38.8" y="87.4">6</text>
</g>
<g font-size="1" fill="#006464">
<text x="42.9" y="79.5">+IN</text>
<text x="42.9" y="82">-IN</text>
<text x="56.9" y="82">-OUT</text>
<text x="56.9" y="79.5">+OUT</text>
<text x="42.9" y="85.9">RC</text>
<text x="42.9" y="88.4">VADJ</text>
</g>
<g font-size=".6" fill="#0000c2">
<text x="50.2" y="101.3">R value</text>
<text x="19.3" y="105.1">Low ESR Input</text>
<text x="20" y="106.1">100V Rated</text>
<text x="46.4" y="102.3">From Datasheet pg. 11</text>
<text x="63.9" y="104.4">10V X7R</text>
<text x="33.2" y="112">100V X7R</text>
<text x="72" y="109.4">&gt;330uF output capacitance</text>
<text x="73.5" y="110.5">between OUT+, OUT-</text>
<text x="74" y="108.4">Datasheet specifies</text>
</g>
</svg>
